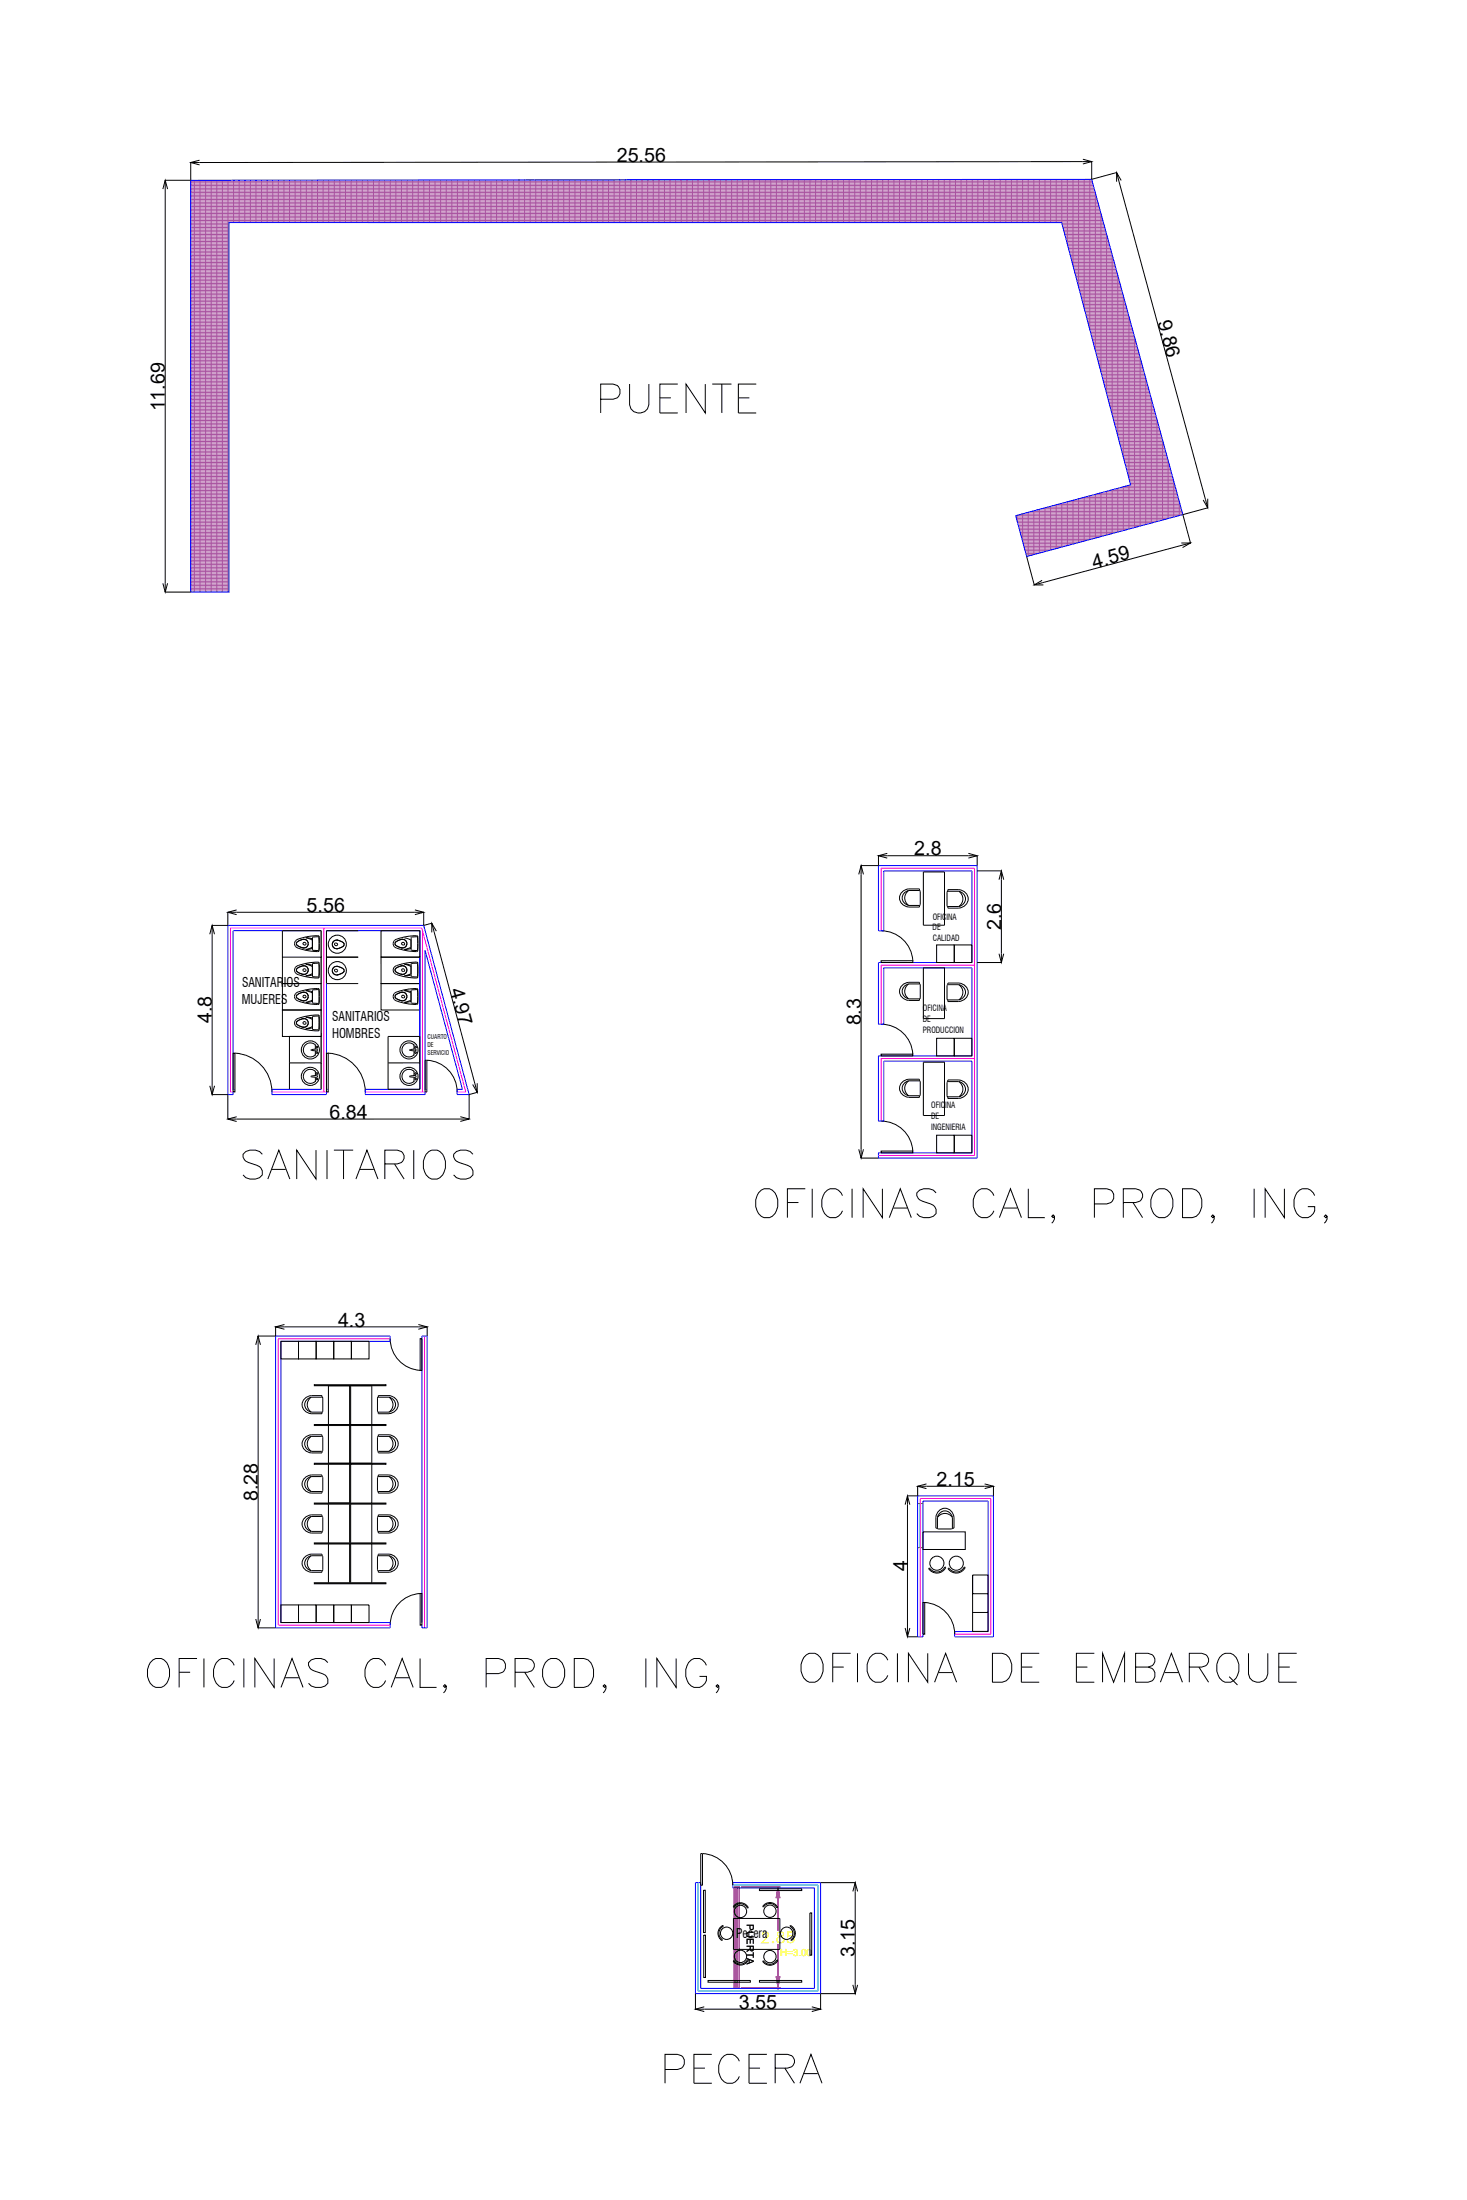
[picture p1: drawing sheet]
<svg xmlns="http://www.w3.org/2000/svg" width="610mm" height="914mm" viewBox="0 0 610 914" stroke-linecap="round" stroke-linejoin="round" font-family="sans-serif">
<!-- layer: PUENTE -->
<g fill="none" stroke="#a953a0" stroke-width=".42">
<path d="M79.3 75.4h374.6M79.3 76h374.7M79.3 76.5h374.9M79.3 77.1h375M79.3 77.7h375.2M79.3 78.3h375.4M79.3 78.9h375.5M79.3 79.4h375.7M80.8 74.9v171.2M83.1 74.9v171.2M85.4 74.9v171.2M87.8 74.9v171.2"/>
<path d="M90.1 74.9v171.2M92.4 74.9v171.2M94.7 74.9v171.2M97.1 74.9v17.6M99.4 74.9v17.6M101.7 74.9v17.6M104 74.9v17.6M106.4 74.9v17.6M108.7 74.9v17.6M111 74.9v17.6M113.3 74.9v17.6M115.7 74.9v17.6"/>
<path d="M118 74.9v17.6M120.3 74.9v17.6M122.6 74.9v17.6M125 74.9v17.6M127.3 74.9v17.6M129.6 74.9v17.6M131.9 74.9v17.6M134.3 74.9v17.6M136.6 74.9v17.6M138.9 74.9v17.6M141.2 74.9v17.6M143.6 74.9v17.6"/>
<path d="M145.9 74.9v17.6M148.2 74.9v17.6M150.5 74.9v17.6M152.9 74.8v17.7M155.2 74.8v17.7M157.5 74.8v17.7M159.8 74.8v17.7M162.2 74.8v17.7M164.5 74.8v17.7M166.8 74.8v17.7M169.1 74.8v17.7M171.5 74.8v17.7"/>
<path d="M173.8 74.8v17.7M176.1 74.8v17.7M178.5 74.8v17.7M180.8 74.8v17.7M183.1 74.8v17.7M185.4 74.8v17.7M187.8 74.8v17.7M190.1 74.8v17.7M192.4 74.8v17.7M194.7 74.8v17.7M197.1 74.8v17.7M199.4 74.8v17.7"/>
<path d="M201.7 74.8v17.7M204 74.8v17.7M206.4 74.8v17.7M206.5 74.8h247.2M208.7 74.8v17.7M211 74.8v17.7M213.3 74.8v17.7M215.7 74.8v17.7M218 74.8v17.7M220.3 74.8v17.7M222.6 74.8v17.7M225 74.8v17.7"/>
<path d="M227.3 74.8v17.7M229.6 74.8v17.7M231.9 74.8v17.7M234.3 74.8v17.7M236.6 74.8v17.7M238.9 74.8v17.7M241.2 74.8v17.7M243.6 74.8v17.7M245.9 74.8v17.7M248.2 74.8v17.7M250.5 74.8v17.7M252.9 74.8v17.7"/>
<path d="M255.2 74.7v17.8M257.5 74.7v17.8M259.8 74.7v17.8M262.2 74.7v17.8M264.5 74.7v17.8M266.8 74.7v17.8M269.1 74.7v17.8M271.5 74.7v17.8M273.8 74.7v17.8M276.1 74.7v17.8M278.4 74.7v17.8M280.8 74.7v17.8"/>
<path d="M283.1 74.7v17.8M285.4 74.7v17.8M287.7 74.7v17.8M290.1 74.7v17.8M292.4 74.7v17.8M294.7 74.7v17.8M297 74.7v17.8M299.4 74.7v17.8M301.7 74.7v17.8M304 74.7v17.8M306.3 74.7v17.8M308.7 74.7v17.8"/>
<path d="M311 74.7v17.8M313.3 74.7v17.8M315.6 74.7v17.8M318 74.7v17.8M320.3 74.7v17.8M322.6 74.7v17.8M324.9 74.7v17.8M327.3 74.7v17.8M329.6 74.7v17.8M331.9 74.7v17.8M334.2 74.7v17.8M336.6 74.7v17.8"/>
<path d="M338.9 74.7v17.8M341.2 74.7v17.8M343.6 74.7v17.8M345.9 74.7v17.8M348.2 74.6v17.9M350.5 74.6v17.9M352.9 74.6v17.9M355.2 74.6v17.9M357.5 74.6v17.9M359.8 74.6v17.9M362.2 74.6v17.9M364.5 74.6v17.9"/>
<path d="M366.8 74.6v17.9M369.1 74.6v17.9M371.5 74.6v17.9M373.8 74.6v17.9M376.1 74.6v17.9M378.4 74.6v17.9M380.8 74.6v17.9M383.1 74.6v17.9M385.4 74.6v17.9M387.7 74.6v17.9M390.1 74.6v17.9M392.4 74.6v17.9"/>
<path d="M394.7 74.6v17.9M397 74.6v17.9M399.4 74.6v17.9M401.7 74.6v17.9M404 74.6v17.9M406.3 74.6v17.9M408.7 74.6v17.9M411 74.6v17.9M413.3 74.6v17.9M415.6 74.6v17.9M418 74.6v17.9M420.3 74.6v17.9"/>
<path d="M422.6 74.6v17.9M424.9 74.6v17.9M427.3 74.6v17.9M429.6 74.6v17.9M431.9 74.6v17.9M434.2 74.6v17.9M436.6 74.6v17.9M438.9 74.6v17.9M441.2 74.5v18.3h17.4M443.5 74.5v27.1M445.9 74.5v35.9M448.2 74.5v44.8"/>
<path d="M450.5 74.5v53.6M452.8 74.5v62.5M79.3 80h375.8M79.3 80.6h376M79.3 81.2h376.2M79.3 81.8h376.3M79.3 82.3h376.5M79.3 82.9h376.6M79.3 83.5h376.8M79.3 84.1h376.9M79.3 84.7h377.1M79.3 85.3h377.3"/>
<path d="M79.3 85.8h377.4M79.3 86.4h377.6M79.3 87h377.7M79.3 87.6h377.9M79.3 88.2h378M79.3 88.8h378.2v65.8M79.3 89.3h378.4M79.3 89.9h378.5M79.3 90.5h378.7M79.3 91.1h378.8M79.3 91.7h379M79.3 92.2h379.2"/>
<path d="M79.3 92.8h15.8M79.3 93.4h15.8M79.3 94h15.8M79.3 94.6h15.8M79.3 95.1h15.8M79.3 95.7h15.8M79.3 96.3h15.8M79.3 96.9h15.8M79.3 97.5h15.8M79.3 98h15.8M79.3 98.6h15.8M79.3 99.2h15.8"/>
<path d="M79.3 99.8h15.8M441.4 93.4h17.4M441.5 94h17.4M441.7 94.6h17.4M441.9 95.1h17.3M442 95.7h17.4M442.2 96.3h17.4M442.3 96.9h17.4M442.5 97.5h17.4M442.6 98h17.4M442.8 98.6h17.4M442.9 99.2h17.5"/>
<path d="M443.1 99.8h17.4M455.2 80.2v65.6M459.8 97.3v66.2M79.3 100.4h15.8M79.3 101h15.8M79.3 101.5h15.8M79.3 102.1h15.8M79.3 102.7h15.8M79.3 103.3h15.8M79.3 103.9h15.8M79.3 104.4h15.8M79.3 105h15.8"/>
<path d="M79.3 105.6h15.8M79.3 106.2h15.8M79.3 106.8h15.8M79.3 107.3h15.8M79.3 107.9h15.8M79.3 108.5h15.8M79.3 109.1h15.8M79.3 109.7h15.8M79.3 110.3h15.8M79.3 110.8h15.8M79.3 111.4h15.8M79.3 112h15.8"/>
<path d="M79.3 112.6h15.8M79.3 113.2h15.8M79.3 113.7h15.8M79.3 114.3h15.8M79.3 114.9h15.8M79.3 115.5h15.8M79.3 116.1h15.8M79.3 116.6h15.8M79.3 117.2h15.8M79.3 117.8h15.8M79.3 118.4h15.8M79.3 119h15.8"/>
<path d="M79.3 119.6h15.8M443.2 100.4h17.5M443.4 101h17.4M443.5 101.5h17.5M443.7 102.1h17.4M443.8 102.7h17.5M444 103.3h17.5M444.1 103.9h17.5M444.3 104.4h17.5M444.5 105h17.4M444.6 105.6h17.5M444.8 106.2h17.4"/>
<path d="M444.9 106.8h17.5M445.1 107.3h17.5M445.2 107.9h17.5M445.4 108.5h17.5M445.5 109.1h17.5M445.7 109.7h17.5M445.8 110.3h17.6M446 110.8h17.5M446.1 111.4h17.6M446.3 112h17.5M446.4 112.6h17.6M446.6 113.2h17.5"/>
<path d="M446.7 113.7h17.6M446.9 114.3h17.6v66.9h18.1M447 114.9h17.6M447.2 115.5h17.6M447.4 116.1h17.5M447.5 116.6h17.6M447.7 117.2h17.6M447.8 117.8h17.6M448 118.4h17.6M448.1 119h17.6M448.3 119.6h17.6M462.1 105.8v66.5"/>
<path d="M79.3 120.1h15.8M79.3 120.7h15.8M79.3 121.3h15.8M79.3 121.9h15.8M79.3 122.5h15.8M79.3 123h15.8M79.3 123.6h15.8M79.3 124.2h15.8M79.3 124.8h15.8M79.3 125.4h15.8M79.3 126h15.8M79.3 126.5h15.8"/>
<path d="M79.3 127.1h15.8M79.3 127.7h15.8M79.3 128.3h15.8M79.3 128.9h15.8M79.3 129.4h15.8M79.3 130h15.8M79.3 130.6h15.8M79.3 131.2h15.8M79.3 131.8h15.8M79.3 132.3h15.8M79.3 132.9h15.8M79.3 133.5h15.8"/>
<path d="M79.3 134.1h15.8M79.3 134.7h15.8M79.3 135.3h15.8M79.3 135.8h15.8M79.3 136.4h15.8M79.3 137h15.8M79.3 137.6h15.8M79.3 138.2h15.8M79.3 138.7h15.8M79.3 139.3h15.8M79.3 139.9h15.8M448.4 120.1h17.6"/>
<path d="M448.6 120.7h17.6M448.7 121.3h17.7M448.9 121.9h17.6M449 122.5h17.7M449.2 123h17.6M449.3 123.6h17.7M449.5 124.2h17.6M449.7 124.8h17.6M449.8 125.4h17.7M450 126h17.6M450.1 126.5h17.7M450.3 127.1h17.6"/>
<path d="M450.4 127.7h17.7M450.6 128.3h17.7M450.7 128.9h17.7M450.9 129.4h17.7M451 130h17.7M451.2 130.6h17.7M451.3 131.2h17.7M451.5 131.8h17.7M451.6 132.3h17.8M451.8 132.9h17.7M451.9 133.5h17.8M452.1 134.1h17.7"/>
<path d="M452.2 134.7h17.8M452.4 135.3h17.8M452.6 135.8h17.7M452.7 136.4h17.8M452.9 137h17.7M453 137.6h17.8M453.2 138.2h17.7M453.3 138.7h17.8M453.5 139.3h17.8M453.6 139.9h17.8M466.8 122.9v67.1M469.1 131.5v67.4"/>
<path d="M79.3 140.5h15.8M79.3 141.1h15.8M79.3 141.6h15.8M79.3 142.2h15.8M79.3 142.8h15.8M79.3 143.4h15.8M79.3 144h15.8M79.3 144.6h15.8M79.3 145.1h15.8M79.3 145.7h15.8M79.3 146.3h15.8M79.3 146.9h15.8"/>
<path d="M79.3 147.5h15.8M79.3 148.1h15.8M79.3 148.6h15.8M79.3 149.2h15.8M79.3 149.8h15.8M79.3 150.4h15.8M79.3 151h15.8M79.3 151.5h15.8M79.3 152.1h15.8M79.3 152.7h15.8M79.3 153.3h15.8M79.3 153.9h15.8"/>
<path d="M79.3 154.4h15.8M79.3 155h15.8M79.3 155.6h15.8M79.3 156.2h15.8M79.3 156.8h15.8M79.3 157.3h15.8M79.3 157.9h15.8M79.3 158.5h15.8M79.3 159.1h15.8M79.3 159.7h15.8M453.8 140.5h17.8M453.9 141.1h17.8"/>
<path d="M454.1 141.6h17.8M454.2 142.2h17.8M454.4 142.8h17.8M454.5 143.4h17.9M454.7 144h17.8M454.8 144.6h17.9M455 145.1h17.8M455.2 145.7h17.8M455.3 146.3h17.9M455.5 146.9h17.8M455.6 147.5h17.9M455.8 148.1h17.8"/>
<path d="M455.9 148.6h17.9M456.1 149.2h17.8M456.2 149.8h17.9M456.4 150.4h17.9M456.5 151h17.9M456.7 151.5h17.9M456.8 152.1h17.9M457 152.7h17.9M457.1 153.3h18M457.3 153.9h17.9M457.4 154.4h18M457.6 155h17.9"/>
<path d="M457.7 155.6h18M457.9 156.2h17.9M458.1 156.8h17.9M458.2 157.3h18M458.4 157.9h17.9M458.5 158.5h18M458.7 159.1h17.9M458.8 159.7h18M471.5 140v79.3M473.8 148.6v70.1M476.1 157.1v60.9M79.3 160.3h15.8"/>
<path d="M79.3 160.8h15.8M79.3 161.4h15.8M79.3 162h15.8M79.3 162.6h15.8M79.3 163.2h15.8M79.3 163.7h15.8M79.3 164.3h15.8M79.3 164.9h15.8M79.3 165.5h15.8M79.3 166.1h15.8M79.3 166.6h15.8M79.3 167.2h15.8"/>
<path d="M79.3 167.8h15.8M79.3 168.4h15.8M79.3 169h15.8M79.3 169.6h15.8M79.3 170.1h15.8M79.3 170.7h15.8M79.3 171.3h15.8M79.3 171.9h15.8M79.3 172.5h15.8M79.3 173h15.8M79.3 173.6h15.8M79.3 174.2h15.8"/>
<path d="M79.3 174.8h15.8M79.3 175.4h15.8M79.3 175.9h15.8M79.3 176.5h15.8M79.3 177.1h15.8M79.3 177.7h15.8M79.3 178.3h15.8M79.3 178.9h15.8M79.3 179.4h15.8M459 160.3h17.9M459.1 160.8h18M459.3 161.4h18"/>
<path d="M459.4 162h18M459.6 162.6h18M459.7 163.2h18M459.9 163.7h18M460 164.3h18.1M460.2 164.9h18M460.4 165.5h18M460.5 166.1h18M460.7 166.6h18M460.8 167.2h18M461 167.8h18M461.1 168.4h18.1"/>
<path d="M461.3 169h18M461.4 169.6h18.1M461.6 170.1h18M461.7 170.7h18.1M461.9 171.3h18.1M462 171.9h18.1M462.2 172.5h18.1M462.3 173h18.1M462.5 173.6h18.1M462.6 174.2h18.1l.1 42.6M462.8 174.8h18.1M462.9 175.4h18.2"/>
<path d="M463.1 175.9h18.1M463.3 176.5h18.1M463.4 177.1h18.1M463.6 177.7h18.1M463.7 178.3h18.1M463.9 178.9h18.1M464 179.4h18.2M478.4 165.7v51.7M79.3 180h15.8M79.3 180.6h15.8M79.3 181.2h15.8M79.3 181.8h15.8"/>
<path d="M79.3 182.3h15.8M79.3 182.9h15.8M79.3 183.5h15.8M79.3 184.1h15.8M79.3 184.7h15.8M79.3 185.3h15.8M79.3 185.8h15.8M79.3 186.4h15.8M79.3 187h15.8M79.3 187.6h15.8M79.3 188.2h15.8M79.3 188.7h15.8"/>
<path d="M79.3 189.3h15.8M79.3 189.9h15.8M79.3 190.5h15.8M79.3 191.1h15.8M79.3 191.6h15.8M79.3 192.2h15.8M79.3 192.8h15.8M79.3 193.4h15.8M79.3 194h15.8M79.3 194.6h15.8M79.3 195.1h15.8M79.3 195.7h15.8"/>
<path d="M79.3 196.3h15.8M79.3 196.9h15.8M79.3 197.5h15.8M79.3 198h15.8M79.3 198.6h15.8M79.3 199.2h15.8M79.3 199.8h15.8M464.2 180h18.1M464.3 180.6h18.2M464.6 181.8h18.2M464.8 182.3h18.2M464.9 182.9h18.2"/>
<path d="M465.1 183.5h18.2M465.2 184.1h18.2M465.4 184.7h18.2M465.5 185.3h18.2M465.7 185.8h18.2M465.9 186.4h18.2M466 187h18.2M466.1 187.6h18.3M466.3 188.2h18.2M466.5 188.7h18.2M466.6 189.3h18.3M466.8 189.9h18.2"/>
<path d="M466.9 190.5h18.3M467.1 191.1h18.2M467.2 191.6h18.3M467.4 192.2h18.2M467.5 192.8h18.3M467.7 193.4h18.3M467.8 194h18.3M468 194.6h18.3M468.1 195.1h18.3M468.3 195.7h18.3M468.4 196.3h18.3M468.6 196.9h18.3"/>
<path d="M468.8 197.5h18.3M468.9 198h18.3M469.1 198.6h18.3M469.2 199.2h18.3M469.4 199.8h18.3M483.1 182.8v33.4M485.4 191.3v24.2M487.7 199.9l.1 15h-65.6M79.3 200.4h15.8M79.3 200.9h15.8M79.3 201.5h15.8M79.3 202.1h15.8"/>
<path d="M79.3 202.7h15.8M79.3 203.3h15.8M79.3 203.9h15.8M79.3 204.4h15.8M79.3 205h15.8M79.3 205.6h15.8M79.3 206.2h15.8M79.3 206.8h15.8M79.3 207.3h15.8M79.3 207.9h15.8M79.3 208.5h15.8M79.3 209.1h15.8"/>
<path d="M79.3 209.7h15.8M79.3 210.2h15.8M79.3 210.8h15.8M79.3 211.4h15.8M79.3 212h15.8M79.3 212.6h15.8M79.3 213.2h15.8M79.3 213.7h15.8M79.3 214.3h15.8M79.3 214.9h15.8M79.3 215.5h15.8M79.3 216.1h15.8"/>
<path d="M79.3 216.6h15.8M79.3 217.2h15.8M79.3 217.8h15.8M79.3 218.4h15.8M79.3 219h15.8M79.3 219.6h15.8M422.1 214.3h67.8M422.4 215.5h63.2M422.5 216.1h60.9M422.6 214.2v2.2M422.7 216.6h58.6M422.8 217.2h56.3"/>
<path d="M423 217.8h53.9M423.1 218.4h51.7M423.3 219h49.3M423.5 219.6h46.9M424.3 213.7h67.2M424.9 213.6v11.5M426.4 213.2h64.9M427.3 212.9v18.2M428.6 212.6h62.6M429.6 212.3v18.2M430.8 212h60.2M431.9 211.7v18.2"/>
<path d="M432.9 211.4h58M434.2 211.1v18.2M435.1 210.8h55.6M436.6 210.4v18.2M437.3 210.2h53.2M438.9 209.8v18.2M439.4 209.7h51M441.2 209.2v18.2M441.6 209.1h48.6M443.5 208.6v18.2M443.8 208.5h46.3l-.1 5.8M445.9 207.9v18.2"/>
<path d="M445.9 207.9h44M448.1 207.3h41.7M448.2 207.3v18.2M450.3 206.8h39.3M450.5 206.7v18.2M452.4 206.2h37M452.8 206.1v18.2M454.6 205.6h34.7M455.2 205.4l.1 18.2h-30.8M456.8 205h32.3M457.5 204.8v18.2M458.9 204.4h30.1"/>
<path d="M459.8 204.2v18.2M461.1 203.9h27.7M462.1 203.6v18.2M463.3 203.3h25.3M464.5 202.9v18.2M465.4 202.7h23.1M466.8 202.3v18.2M467.6 202.1h20.7M469.1 201.7v18.2M469.5 200.4h18.4M469.7 200.9h18.3M469.8 201.5h18.4"/>
<path d="M79.3 220.1h15.8M79.3 220.7h15.8M79.3 221.3h15.8M79.3 221.9h15.8M79.3 222.5h15.8M79.3 223h15.8M79.3 223.6h15.8M79.3 224.2h15.8M79.3 224.8h15.8M79.3 225.4h15.8M79.3 225.9h15.8M79.3 226.5h15.8"/>
<path d="M79.3 227.1h15.8M79.3 227.7h15.8M79.3 228.3h15.8M79.3 228.9h15.8M79.3 229.4h15.8M79.3 230h15.8M79.3 230.6h15.8M79.3 231.2h15.8M79.3 231.8h15.8M79.3 232.3h15.8M79.3 232.9h15.8M79.3 233.5h15.8"/>
<path d="M79.3 234.1h15.8M79.3 234.7h15.8M79.3 235.2h15.8M79.3 235.8h15.8M79.3 236.4h15.8M79.3 237h15.8M79.3 237.6h15.8M79.3 238.2h15.8M79.3 238.7h15.8M79.3 239.3h15.8M79.3 239.9h15.8M423.6 220.1h44.7"/>
<path d="M423.8 220.7h42.3M423.9 221.3h40M424.1 221.9h37.7M424.2 222.5h35.4M424.4 223h33M424.7 224.2h28.4M424.9 224.8h26M425 225.4h23.8M425.2 225.9h21.4M425.3 226.5h19.1M425.5 227.1h16.8M425.6 227.7h14.5"/>
<path d="M425.8 228.3h12.1M426 228.9h9.8M426.1 229.4h7.5M426.3 230h5.1M426.4 230.6h2.9M426.6 231.2h.5M79.3 240.5h15.8M79.3 241.1h15.8M79.3 241.6h15.8M79.3 242.2h15.8M79.3 242.8h15.8M79.3 243.4h15.8"/>
<path d="M79.3 244h15.8M79.3 244.5h15.8M79.3 245.1h15.8M79.3 245.7h15.8"/>
</g>
<path d="M79.3 74.9l374.3-.4 37.9 139.4-64.9 17.4-4.5-17 47.7-12.8-28.6-109h-346.1v153.6h-15.8z" fill="none" stroke="#00f" stroke-width=".42"/>
<!-- layer: 0 -->
<g fill="none" stroke="#00f" stroke-width=".42">
<path d="M133.5 386.8h-36.6v66M96.9 452.8h.1M133.5 452.8h-20.5v2.2l22.7-.1v-1M135.7 452.8h.1M135.7 452.8v-66h38.8v66h-22.7v2.1h24.8v-1.1M176.6 452.8v-57.8l15.6 57.8h-2.2v2.1h4.9l-18.8-70.3h-81.4v70.4h2.2v-1.1M176.6 452.8h.1M367.2 466h-2.2v-27.1h38.9v-36.6h-36.7v23.4h-2.2v-25.6h38.9v-38.1h-36.7v24.9h-2.2v-27.1h41.1v121.6h-41.1v-2.2h38.9v-38.1h-36.7v24.9M114.5 555.3h47.6v2.2h-45.4v116.9h45.4v2.2h-47.6zM175.3 674.4v-119.1h2.2v121.3h-2.2v-1.1M381.3 680.3v-58.6h31.5v58.6M383.5 680.3v-56.4h27.1v54.2h-13.9v2.2"/>
<path d="M304.5 782.5h36.5v46.1h-52v-46.1h2.2v43.9h47.2v-41.7h-33.9"/>
</g>
<path d="M134.6 385.7v68.2M175.6 386.8v67.1M366.1 386.9v-26h38.9v119.4h-40M405 401.2h-38.9v24.5M405 440h-38.9v26M96.9 453.9h-1.1v-68.2h79.5l18.2 68.2h-3.5M113 453.9h23.4M151.8 453.9h25.6M162.1 556.4h-46.5v119.1h46.5M176.4 555.3v121.3M396.7 679.2h15v-56.4h-29.3v57.5M290.1 782.5v45h49.8v-43.9h-35.4" fill="none" stroke="#f0f" stroke-width=".42"/>
<g fill="none" stroke="#000" stroke-width=".42">
<path d="M67.7 78.6l1-3.7 .9 3.7M82.9 66.6l-3.6 1 3.6 .9M450 66.2l3.6 1-3.6 .9M453.6 74.5v-7.3l-374.3 .3v7.4h-10.7l.1 171.2h10.6M453.7 74.5l10.3-2.8 37.9 139.4-10.4 2.8M465.9 75l-1.9-3.3v3.8M491.5 213.9l3.2 11.8M501.9 207.3v3.8l-1.9-3.3M490.9 225.7h3.8l-3.3 1.9M494.7 225.7l-64.9 17.4-3.2-11.8M67.7 242.4l1 3.7 .9-3.7M433.1 241.2l-3.3 1.9h3.8"/>
<path d="M368.7 354.7l-3.7 1 3.7 1M402.4 354.7l3.7 1-3.7 1M406.1 359.8v-4.1h-41.1v4.1h-7.2v121.6h7.2M98.3 378.2l-3.6 1 3.6 1M172.4 378.2l3.7 1-3.7 1M356.8 363.4l1-3.6 1 3.6M377.6 370.1h4.4l.4 .4M377.6 370.1a3.7 3.7 0 0 0 0 6.2M377.6 370.1a3.1 3.1 0 0 0-2.7 3.1 3.1 3.1 0 0 0 2.7 3.1M382.1 370.1v-.6h-4.5a3.8 3.8 0 0 0-3.8 3.7 3.8 3.8 0 0 0 3.8 3.8h4.5v-.7M382.4 370.5l-.1 5.6-4.7 .2M383.7 362.4h8.8v22.1h-8.8z"/>
<path d="M393.9 370.4v-.6h4.5a3.8 3.8 0 0 1 3.9 3.8 3.8 3.8 0 0 1-3.9 3.9h-4.5v-.7M398.4 370.4a3.8 3.8 0 0 1 0 6.4M398.4 370.4h-4.4l-.5 .4 .1 5.8 4.8 .2M398.4 370.4a3.2 3.2 0 0 1 2.8 3.2 3.2 3.2 0 0 1-2.8 3.2M406.1 362h10M415.1 365.6l1-3.6 1 3.6M416.1 362v38.1M87.2 388.3l1-3.7 .9 3.7M88.1 384.6h6.6v-5.4h81.4v5.4l3.3-.9 18.9 70.3M88.2 384.6v70.4M117.4 397.8h16.1v11h-16.1zM117.4 397.8l-.1-11h16.2v11"/>
<path d="M125.8 390.4a1.83 1.83 0 0 1 2.3 1.8M125.9 390.5a1.78 1.78 0 0 1 2.2 1.7M126.1 390.4a2.55 2.55 0 0 0-2.9 2.1 4.2 4.2 0 0 0 2.9 1.5M126.2 390.4a3.4 3.4 0 0 0-3.1 1.8 2.86 2.86 0 0 0 3.1 1.8M127 389.8l2.8 .9v2.9l-2.7 1.1 2.8-.5M127.1 389.7l2.8 .5M128.1 392.2a1.78 1.78 0 0 1-2.2 1.8M128.1 392.2a1.83 1.83 0 0 1-2.3 1.8M132.5 389.5l.1 3.3-.3 2.3-2.4-.2v-5.3M132.6 389.4l-.1 6a18.2 18.2 0 0 1-9.6-2 1.91 1.91 0 0 1 1-3.1M132.6 389.4l-.4-.5-2.9 .2-5.4 1.2M132.6 389.4l-2.7 .2"/>
<path d="M135.7 397.8h13.1M138.1 392.5a1.83 1.83 0 0 0 2.3 1.8M138.1 392.5a1.78 1.78 0 0 0 2.2 1.8M139.4 392a.55 .55 0 0 0-.3 .8 .55 .55 0 0 0 .8 .1 .55 .55 0 0 0 0-.9h-.5M140.1 394.3a3.5 3.5 0 0 0 2.9-1.8 2.77 2.77 0 0 1-2.9 1.8zM140.3 390.8a1.78 1.78 0 0 0-2.2 1.7M140.4 390.8a1.83 1.83 0 0 0-2.3 1.7M142.5 391.7l.5 .8M142.5 391.7l-2.4-.9a3.5 3.5 0 0 1 2.9 1.7M148.8 386.8h-13.1v22h13.2M158.3 397.8h16.2v11h-16.2zM158.3 386.8h16.2v11h-16.2z"/>
<path d="M163.8 391a16.9 16.9 0 0 1 9.7-1.9v6.3a18.2 18.2 0 0 1-9.6-2 1.83 1.83 0 0 1-.1-2.4zM164.1 392.2a2.87 2.87 0 0 0 3.1 1.8M164.1 392.2l.6 .9M164.6 391.4l-.5 .8M164.7 391.4l-.6 .8M164.7 393.1l2.4 .9M166.8 390.4a1.83 1.83 0 0 1 2.3 1.8 1.83 1.83 0 0 1-2.3 1.8 1.8 1.8 0 0 0 2.3-1.7 1.8 1.8 0 0 0-2.2-1.8M167.1 390.4l-2.4 1M167.2 390.4l-2.6 1M168 389.8l2.8 1v2.9l-2.8 .9M170.8 394.2l-2.8 .5M173.5 389.5l.1 3.3-.3 2.3-2.4-.2-.1-5.3"/>
<path d="M173.6 389.4l-2.7 .2M181.3 387l-1.9-3.3v3.8M366.1 399.3h13.2v.8h-13.2zM366.1 386.9a13.2 13.2 0 0 1 13.2 12.4M389.2 392.7h7.3v7.4h-7.3zM396.5 392.7h7.4v7.4h-7.4zM415.1 396.4l1 3.7 1-3.7M117.4 408.8h16.1v11h-16.1zM117.4 419.8h16.1v11h-16.1zM122.9 412.9a16.9 16.9 0 0 1 9.7-1.8v6.1a16.5 16.5 0 0 1-9.7-1.8 1.84 1.84 0 0 1 0-2.5zM122.9 402a16.9 16.9 0 0 1 9.7-1.9l-.1 6.3a18.2 18.2 0 0 1-9.6-2 1.84 1.84 0 0 1 0-2.4zM125.8 412.4a1.83 1.83 0 0 1 2.3 1.8"/>
<path d="M125.8 401.4a1.83 1.83 0 0 1 2.3 1.8M125.9 403.3a.65 .65 0 0 0 .9 .6 .65 .65 0 0 0 .1-1.1 .65 .65 0 0 0-1 .3v.2M125.9 412.4a1.78 1.78 0 0 1 2.2 1.8M125.9 401.5a1.78 1.78 0 0 1 2.2 1.7M126.1 412.4a2.55 2.55 0 0 0-2.9 2.1 4.2 4.2 0 0 0 2.9 1.5M126.1 401.4a2.55 2.55 0 0 0-2.9 2.1 4.2 4.2 0 0 0 2.9 1.5M126.2 401.4a3.4 3.4 0 0 0-3.1 1.8 2.86 2.86 0 0 0 3.1 1.8M126.2 412.4a3.5 3.5 0 0 0-3.1 1.8 2.87 2.87 0 0 0 3.1 1.8M127 411.8l2.8 .9v2.9M127 400.8l2.8 1v2.9l-2.7 .9M127.1 411.7l2.8 .5M127.1 400.7l2.8 .5"/>
<path d="M128.1 414.2a1.78 1.78 0 0 1-2.2 1.7M128.1 403.2a1.78 1.78 0 0 1-2.2 1.7M128.1 414.2a1.83 1.83 0 0 1-2.3 1.7M128.1 403.2a1.83 1.83 0 0 1-2.3 1.8M129.7 415.7l-2.6 .9M129.8 415.6l-.1 .1M129.9 416.2l-2.8 .5M129.9 405.2l-2.8 .5M132.5 400.5v5.4M132.5 411.4v5.5l-2.5 .1M132.6 411.4l-2.7 .1 .1 5.4M132.6 400.4l-2.7 .2v5.3h2.6"/>
<path d="M138.1 403.4a1.83 1.83 0 0 0 2.3 1.8M138.1 403.4a1.78 1.78 0 0 0 2.2 1.8M139.4 402.9a.55 .55 0 0 0-.3 .8 .55 .55 0 0 0 .8 .1 .55 .55 0 0 0 0-.9h-.5M140.1 401.7a3.3 3.3 0 0 1 2.9 1.7 2.94 2.94 0 0 0-2.9-1.7zM140.3 401.7a1.78 1.78 0 0 0-2.2 1.7M140.4 401.7a1.83 1.83 0 0 0-2.3 1.7M143 403.4a3 3 0 0 1-2.9 1.8M143 403.4a2.92 2.92 0 0 1-3 1.8M158.3 408.8h16.2v11h-16.2zM163.9 412.9a16.9 16.9 0 0 1 9.6-1.8v6.1a16.5 16.5 0 0 1-9.6-1.8 1.84 1.84 0 0 1 0-2.5zM163.9 402a16.9 16.9 0 0 1 9.6-1.9v6.3a18.2 18.2 0 0 1-9.6-2 1.84 1.84 0 0 1 0-2.4zM164.1 414.2a2.86 2.86 0 0 0 3.1 1.8"/>
<path d="M164.1 403.2a2.86 2.86 0 0 0 3.1 1.8M164.2 414.2a2.94 2.94 0 0 0 2.9 1.8M164.2 403.2a2.94 2.94 0 0 0 2.9 1.8M164.6 413.4l-.5 .8M164.6 402.4l-.5 .8M164.7 413.3l-.5 .9M164.7 402.3l-.5 .9M166.8 412.4a1.83 1.83 0 0 1 2.3 1.8 1.83 1.83 0 0 1-2.3 1.7 1.82 1.82 0 0 0 2.3-1.7 1.82 1.82 0 0 0-2.3-1.8zM166.8 401.4a1.83 1.83 0 0 1 2.3 1.8 1.83 1.83 0 0 1-2.3 1.8 1.82 1.82 0 0 0 2.3-1.8 1.82 1.82 0 0 0-2.3-1.8zM166.9 403.3a.65 .65 0 0 0 .9 .6 .65 .65 0 0 0 .1-1.1 .65 .65 0 0 0-1 .3v.2M167.1 412.4l-2.4 .9M167.1 401.4l-2.4 .9"/>
<path d="M167.2 412.4l-2.6 1M167.2 401.4l-2.6 1M168 411.8l2.8 .9v2.9M168 400.8l2.8 1v2.9l-2.8 .9M168 411.7l2.8 .5M168 400.7l2.8 .5M170.8 415.6l-2.8 1M170.9 416.2l-2.9 .5M170.9 405.2l-2.9 .5M173.5 400.5v5.4M173.5 411.4v5.5l-2.5 .1M173.6 411.4l-2.7 .1 .1 5.4"/>
<path d="M173.6 400.4l-2.8 .2 .1 5.3h2.6M375.9 409.9l1.7-1 4.7 .2v5.9l-4.7 .2a3.1 3.1 0 0 1-2.5-2.1 3.1 3.1 0 0 1 .8-3.2zM377.6 408.9a3.7 3.7 0 0 0 0 6.3M382.1 409v-.7h-4.5a3.8 3.8 0 0 0-3.8 3.7 3.8 3.8 0 0 0 3.8 3.8h4.5v-.6M383.7 402.3h8.8v21.1h-8.8zM393.9 409.3v-.7h4.5a3.8 3.8 0 0 1 3.9 3.9 3.8 3.8 0 0 1-3.9 3.8h-4.5v-.7M398.4 409.3a3.2 3.2 0 0 1 2.8 3.1 3.2 3.2 0 0 1-2.8 3.2l-4.8-.2-.1-5.8 .5-.3h4.4a3.8 3.8 0 0 1 0 6.3M406.1 400.1h10M96.9 437.7h.7v16.2h-.7zM97.6 437.7a16.1 16.1 0 0 1 15.4 16.2M125.8 423.4a1.83 1.83 0 0 1 2.3 1.8M125.9 423.4a1.78 1.78 0 0 1 2.2 1.8"/>
<path d="M126.1 423.4a2.55 2.55 0 0 0-2.9 2 4.2 4.2 0 0 0 2.9 1.5M126.2 423.4a3.5 3.5 0 0 0-3.1 1.8 2.87 2.87 0 0 0 3.1 1.8M127.1 422.7l2.8 .5M127.1 422.8l2.7 1v2.8l-2.7 1M128.1 425.2a1.78 1.78 0 0 1-2.2 1.7M128.1 425.2a1.83 1.83 0 0 1-2.3 1.7M129.3 436.3l2.2-.3 .4 .4-.4 .4-2-.2zM129.9 427.2l-2.8 .5M130.9 434.2l.2 .3M131 434.3v1.7M131 436.8v1.6M131.1 434.3a2.93 2.93 0 0 0-4.2 0 2.93 2.93 0 0 0 0 4.2 2.93 2.93 0 0 0 4.2-.1"/>
<path d="M131.1 438.3l-.2 .3M132.6 422.4v5.5l-.6 .6M132.6 422.4l-.1-.4a18.2 18.2 0 0 0-9.6 1.9 1.91 1.91 0 0 0 1 3.2l3.6 .9 4.6 .5M132.7 422.4l-2.8 .1 .1 5.4h2.5v-5.5M133.5 430.8v22M133.5 430.8h-13.2v22M135.7 437.7h.7v16.2h-.7zM136.4 437.7a16.1 16.1 0 0 1 15.4 16.2M161.3 430.8h13.1l.1 22h-13.2zM170.3 436.3l2.2-.3 .4 .4-.4 .4-2-.2zM171.9 434.2l.1 .3M172 436v-1.7a2.93 2.93 0 0 0-4.1 0 2.93 2.93 0 0 0 0 4.2 2.93 2.93 0 0 0 4.2-.1l-.1-1.6"/>
<path d="M172 438.3l-.1 .3M366.1 438.2h13.2v.7h-13.2zM366.1 425.7a13.2 13.2 0 0 1 13.2 12.4M389.2 431.6h7.3v7.3h-7.3zM396.5 431.6h7.4v7.3h-7.4zM87.2 451.3l1 3.7 .9-3.7M88.1 455h6.6M94.7 455v10.2M130.9 445.2l.2 .3M131.1 449.2l-.2 .4M131.1 447v-1.7a2.93 2.93 0 0 0-4.2 0 2.93 2.93 0 0 0 0 4.1 2.93 2.93 0 0 0 4.2 0v-1.6M131.5 447.8l.4-.4-.4-.4-2.2 .4 2.2 .4"/>
<path d="M133.5 441.8h-13.2M171.9 445.2l.1 .3M172 447v-1.7a2.93 2.93 0 0 0-4.1 0 2.93 2.93 0 0 0 0 4.1 2.93 2.93 0 0 0 4.2 0l-.1-1.6M172 449.2l-.1 .4M172.5 447.8l.4-.4-.4-.4-2.2 .4 2.2 .4M174.5 441.8h-13.2M176.7 440.7h.7v13.2h-.8zM177.4 440.7a13.2 13.2 0 0 1 12.6 13.2M198.3 450.2v3.8l-1.9-3.3M198.3 454l-3.4 .9v10.2h-100.2M377.6 449.2h4.4l.4 .4-.1 5.6-4.7 .2M377.6 449.2a3.7 3.7 0 0 0 0 6.2"/>
<path d="M377.6 449.2a3.1 3.1 0 0 0-2.7 3.1 3.1 3.1 0 0 0 2.7 3.1M382.1 449.2v-.6h-4.5a3.8 3.8 0 0 0-3.8 3.7 3.8 3.8 0 0 0 3.8 3.8h4.5v-.7M383.7 441.5h8.8v22.1h-8.8zM393.9 449.5v-.6h4.5a3.8 3.8 0 0 1 3.9 3.8 3.8 3.8 0 0 1-3.9 3.9h-4.5v-.7M398.4 449.5a3.8 3.8 0 0 1 0 6.4M398.4 449.5h-4.4l-.5 .4 .1 5.8 4.8 .2M398.4 449.5a3.2 3.2 0 0 1 2.8 3.2 3.2 3.2 0 0 1-2.8 3.2M98.3 464.2l-3.6 .9 3.6 1M191.3 464.1l3.6 1-3.6 1M356.8 477.7l1 3.7 1-3.7M366.1 478.4h13.2v.8h-13.2zM366.1 466a13.2 13.2 0 0 1 13.2 12.4"/>
<path d="M389.2 471.8h7.3v7.4h-7.3zM396.5 471.8h7.4v7.4h-7.4zM106.3 559l1-3.7 .9 3.7M116.7 557.5h7.3v7.3h-7.3zM118.2 550.5l-3.7 1 3.7 1M124 557.5h7.4v7.3h-7.4zM131.4 557.5h7.3v7.3h-7.3zM138.7 557.5h7.3v7.3h-7.3zM146 557.5h7.3v7.3h-7.3zM162.1 556.4a13.2 13.2 0 0 0 12.5 13.2M173.8 550.5l3.7 1-3.7 1M174.6 556.4h.7v13.2h-.7z"/>
<path d="M177.5 555.3v-3.8h-63v3.8h-7.3l.1 121.3h7.2M130.6 575.5h29.8v.5h-29.8zM145.3 576v16.1M145.7 576v16.1M129.3 580.7h4.4l.4 .4v5.6l-4.8 .2M129.3 597h4.4l.4 .4M129.3 580.7a3.7 3.7 0 0 0 0 6.2M129.3 597a3.7 3.7 0 0 0 0 6.2l4.8-.2v-5.6M129.3 580.7a3.1 3.1 0 0 0-2.7 3.1 3.1 3.1 0 0 0 2.7 3.1M129.3 597a3.1 3.1 0 0 0-2.7 3.1 3.1 3.1 0 0 0 2.7 3.1M130.6 592.1h29.8v.4h-29.8zM133.8 580.7v-.6h-4.4a3.8 3.8 0 0 0-3.9 3.7 3.8 3.8 0 0 0 3.8 3.8h4.5v-.7"/>
<path d="M133.8 597v-.7l-4.4 .1a3.8 3.8 0 0 0-3.9 3.7 3.8 3.8 0 0 0 3.8 3.8h4.5v-.7M136.5 592.1v-16.1h18v16.1M136.5 592.5v15.7h18v-15.7M145.3 592.5v15.7M145.7 592.5v15.7M157.2 580.7v-.6h4.4a3.8 3.8 0 0 1 3.9 3.7 3.8 3.8 0 0 1-3.8 3.8h-4.5v-.7M157.2 597v-.7l4.4 .1a3.8 3.8 0 0 1 3.9 3.7 3.8 3.8 0 0 1-3.8 3.8h-4.5v-.7M161.7 580.7l-4.8 .2v5.6l.4 .4h4.4M161.7 597h-4.4l-.4 .4M161.7 580.7a3.7 3.7 0 0 1 0 6.2M161.7 597a3.7 3.7 0 0 1 0 6.2l-4.8-.2v-5.6M161.7 580.7a3.1 3.1 0 0 1 2.7 3.1 3.1 3.1 0 0 1-2.7 3.1"/>
<path d="M161.7 597a3.1 3.1 0 0 1 2.7 3.1 3.1 3.1 0 0 1-2.7 3.1M129.3 613.7h4.4l.4 .4v5.6l-4.8 .2M129.3 613.7a3.7 3.7 0 0 0 0 6.2M129.3 613.7a3.1 3.1 0 0 0-2.7 3.1 3.1 3.1 0 0 0 2.7 3.1M130.6 608.2h29.8v.4h-29.8zM133.8 613.7v-.6h-4.4a3.8 3.8 0 0 0-3.9 3.7 3.8 3.8 0 0 0 3.8 3.8h4.5v-.7M136.5 608.6v16.1h8.8M145.3 608.6v16.1M145.7 608.6v16.1M154.5 608.6v16.1M157.2 613.7v-.6h4.4a3.8 3.8 0 0 1 3.9 3.7 3.8 3.8 0 0 1-3.8 3.8h-4.5v-.7M161.7 613.7l-4.8 .2v5.6l.4 .4h4.4"/>
<path d="M161.7 613.7a3.7 3.7 0 0 1 0 6.2M161.7 613.7a3.1 3.1 0 0 1 2.7 3.1 3.1 3.1 0 0 1-2.7 3.1M385 616.8l-3.7 .9 3.7 1M409.2 616.8l3.6 .9-3.6 1M129.3 630.3l4.8 .2v5.6M129.3 630.3a3.7 3.7 0 0 0 0 6.2M129.3 630.3a3.1 3.1 0 0 0-2.7 3.1 3.1 3.1 0 0 0 2.7 3.1M130.6 624.7h29.8v.5h-29.8zM133.8 630.3v-.7h-4.4a3.8 3.8 0 0 0-3.9 3.8 3.8 3.8 0 0 0 3.8 3.8h4.5v-.7M134.1 636.1l-.4 .4h-4.4M136.5 625.2v16.1M145.3 625.2v16.1"/>
<path d="M145.7 625.2v16.1M154.5 625.2v16.1M156.9 636.1l.4 .4h4.4M157.2 630.3v-.7h4.4a3.8 3.8 0 0 1 3.9 3.8 3.8 3.8 0 0 1-3.8 3.8h-4.5v-.7M161.7 630.3l-4.8 .2v5.6M161.7 630.3a3.7 3.7 0 0 1 0 6.2M161.7 630.3a3.1 3.1 0 0 1 2.7 3.1 3.1 3.1 0 0 1-2.7 3.1M376.1 625.4l1-3.7 1 3.7M383.5 636.7h17.6v7.3h-17.6zM389.5 635.2h-.6v-4.5a3.8 3.8 0 0 1 3.8-3.8 3.8 3.8 0 0 1 3.7 3.8v4.5h-.7M389.5 630.7l.2 4.7 5.7 .1 .4-.4v-4.4M389.6 630.7a3.7 3.7 0 0 1 6.2 0"/>
<path d="M389.6 630.7a3.1 3.1 0 0 1 3.1-2.7 3.1 3.1 0 0 1 3.1 2.7M412.8 621.7v-4h-31.5v4h-4.2v58.6M129.3 646.6h4.4l.4 .4v5.6l-4.8 .2M129.3 646.6a3.7 3.7 0 0 0 0 6.2M129.3 646.6a3.1 3.1 0 0 0-2.7 3.1 3.1 3.1 0 0 0 2.7 3.1M130.6 641.3h29.8v.4h-29.8zM130.6 657.8h29.8v.5h-29.8zM133.8 646.6v-.6l-4.4-.1a3.8 3.8 0 0 0-3.9 3.8 3.8 3.8 0 0 0 3.8 3.8h4.5v-.7M136.5 641.7v16.1M145.3 641.7v16.1M145.7 641.7v16.1M154.5 641.7v16.1"/>
<path d="M157.2 646.6v-.6l4.4-.1a3.8 3.8 0 0 1 3.9 3.8 3.8 3.8 0 0 1-3.8 3.8h-4.5v-.7M161.7 646.6l-4.8 .2v5.7l.4 .3h4.4M161.7 646.6a3.7 3.7 0 0 1 0 6.2M161.7 646.6a3.1 3.1 0 0 1 2.7 3.1 3.1 3.1 0 0 1-2.7 3.1M385.9 651.9l.3-.2a3.7 3.7 0 0 0 6.4-.4l.4 .2a4.1 4.1 0 0 1-7.1 .4zM394.3 651.7a3.7 3.7 0 0 0 6.4-.4l.4 .2a4.1 4.1 0 0 1-7.2 .4l.4-.2M404.2 654.6h6.3v23.5h-6.3v-23.5v7.8h6.3M106.3 672.9l1 3.7 .9-3.7M116.7 667.1h7.3v7.3h-7.3zM124 667.1h7.4v7.3h-7.4zM131.4 667.1h7.3v7.3h-7.3zM138.7 667.1h7.3v7.3h-7.3z"/>
<path d="M146 667.1h7.3v7.3h-7.3zM174.6 662.3h.7v13.2h-.7zM174.6 662.3a13.2 13.2 0 0 0-12.5 13.2M376.1 676.7l1 3.6 1-3.6M383.5 666h.8v13.2h-.8zM384.3 666.1a13.2 13.2 0 0 1 12.4 13.1M404.2 670.2h6.3M291.2 770.4h.7v13.2h-.7zM291.9 770.4a13.2 13.2 0 0 1 12.6 13.2M292.3 785.7h.8v17.5h-.8zM304.8 797.4h19.3v12.8h-19.3zM315.6 785.1h17.6v.7h-17.6z"/>
<path d="M336.5 795.1h.8v17.6h-.8zM341 782.5h14.4v46.1h-14.4M354.4 786.2l1-3.7 1 3.7M292.4 804.3h.8v17.6h-.8zM289 828.6v6.5h52v-6.5M292.6 834.1l-3.6 1 3.6 1M294.2 823.2h17.6v.7h-17.6zM315.6 823.2h17.6v.7h-17.6zM337.3 834.1l3.7 1-3.7 1M354.4 825l1 3.6 1-3.6"/>
<circle cx="126.5" cy="392.2" r=".62"/>
<circle cx="140.2" cy="392.4" r="3.8"/>
<circle cx="167.5" cy="392.2" r=".62"/>
<circle cx="126.5" cy="414.2" r=".62"/>
<circle cx="140.2" cy="403.4" r="3.8"/>
<circle cx="167.5" cy="414.2" r=".62"/>
<circle cx="126.5" cy="425.2" r=".61"/>
<circle cx="129" cy="436.4" r="3.8"/>
<circle cx="131.7" cy="435.2" r=".37"/>
<circle cx="131.7" cy="437.5" r=".35"/>
<circle cx="170" cy="436.4" r="3.8"/>
<circle cx="172.7" cy="435.2" r=".37"/>
<circle cx="172.7" cy="437.5" r=".35"/>
<circle cx="129" cy="447.4" r="3.8"/>
<circle cx="131.7" cy="446.2" r=".37"/>
<circle cx="131.7" cy="448.5" r=".35"/>
<circle cx="170" cy="447.4" r="3.8"/>
<circle cx="172.7" cy="446.2" r=".37"/>
<circle cx="172.7" cy="448.5" r=".35"/>
<circle cx="389.3" cy="649.7" r="2.93"/>
<circle cx="397.4" cy="649.7" r="2.93"/>
</g>
<path d="M382.3 624.9v18.4M382.5 624.9v18.4M290 782.5v45.1h50v-44.1h-35.5M290.2 782.5v44.9h49.6v-43.7h-35.3" fill="none" stroke="#0ff" stroke-width=".42"/>
<path d="M381.3 624.9h2.2M381.3 643.3h2.2" fill="none" stroke="#0f0" stroke-width=".42"/>
<path d="M133.5 386.8v66M305.1 784.3h2.2v41.8h-2.2zM305.8 784.3h.8v41.8h-.8z" fill="none" stroke="#f00" stroke-width=".42"/>
<!-- layer: DIM GENERAL -->
<path d="M308 784.3h16.3M323.3 788.7v13.8M323.3 808v13.7M308 826.1h16.3" fill="none" stroke="#f00" stroke-width=".42"/>
<g fill="#f00" stroke="#f00" stroke-width=".42">
<path d="M323.3 784.3l.7 4.4h-1.4z"/>
<path d="M322.6 821.7h1.4l-.7 4.4z"/>
</g>
<path d="M316.8 804.1l.2-.7 .6-.4 1.3 .2a1.01 1.01 0 0 1 .2 1.5l-2.5 2.7h2.9M321 807.2l.2-.2 .2 .2-.2 .2zM323.3 803.2a.89 .89 0 0 0 .4 1.5 1.8 1.8 0 0 1 2.1 1.9 1.46 1.46 0 0 1-1.9 .8 1.46 1.46 0 0 1-.8-1.9l.4-.4 1.5-.4a.9 .9 0 0 0 .4-1.5zM329.6 803h-2.1l-.2 1.9a1.55 1.55 0 0 1 2.3 0 1.55 1.55 0 0 1-.3 2.3 1.55 1.55 0 0 1-2.2-.6" fill="none" stroke="#ff0" stroke-width=".42"/>
<!-- layer: muros -->
<path d="M304.5 782.5v2.2" fill="none" stroke="#00f" stroke-width=".42"/>
<!-- layer: mobiliario -->
<g fill="none" stroke="#000" stroke-width=".42">
<path d="M305 792.1a3.6 3.6 0 0 1 6 .8l-.4 .2a3.2 3.2 0 0 0-5.6-.4l-.3-.2zM317.3 792a3.6 3.6 0 0 1 5.9 .8l-.3 .2a3.2 3.2 0 0 0-5.7-.4l-.3-.2zM299.5 800.9l.9-.6 .2 .3a3.2 3.2 0 0 0-.4 5.6l-.2 .4a3.6 3.6 0 0 1-.5-5.7zM310.6 814.5a3.2 3.2 0 0 1-5.6 .4l-.3 .2a3.6 3.6 0 0 0 6.3-.4l-.4-.2M316.9 815.2l.3-.2a3.2 3.2 0 0 0 5.7-.4l.3 .2a3.6 3.6 0 0 1-6.3 .4zM328.4 800.3a3.6 3.6 0 0 1 .4 6.3l-.2-.4a3.2 3.2 0 0 0-.3-5.6z"/>
<circle cx="307.7" cy="794.5" r="2.57"/>
<circle cx="319.9" cy="794.4" r="2.57"/>
<circle cx="301.9" cy="803.5" r="2.57"/>
<circle cx="307.7" cy="813.1" r="2.57"/>
<circle cx="319.9" cy="813.2" r="2.57"/>
<circle cx="326.9" cy="803.5" r="2.57"/>
</g>
<text font-size="20.7" x="312.9" y="509.8">OFICINAS CAL, PROD, ING,</text>
<text font-size="20.3" x="60" y="704.8">OFICINAS CAL, PROD, ING,</text>
<text font-size="19.4" x="331.6" y="701.7">OFICINA DE EMBARQUE</text>
<g font-size="17.6">
<text x="248.4" y="172.9">PUENTE</text>
<text x="99.8" y="491.4">SANITARIOS</text>
<text x="275.2" y="867.1">PECERA</text>
</g>
<g font-size="8.2">
<text x="256.3" y="67.3">25.56</text>
<text x="480.9" y="133.7" transform="rotate(75 480.9 133.7)">9.86</text>
<text x="68.5" y="171" transform="rotate(-90 68.5 171)">11.69</text>
<text x="454.6" y="236.3" transform="rotate(-15 454.6 236.3)">4.59</text>
<text x="379.9" y="355.6">2.8</text>
<text x="127.4" y="379.1">5.56</text>
<text x="416" y="386.6" transform="rotate(-90 416 386.6)">2.6</text>
<text x="186.9" y="411.3" transform="rotate(75 186.9 411.3)">4.97</text>
<text x="88" y="425.4" transform="rotate(-90 88 425.4)">4.8</text>
<text x="357.7" y="426.2" transform="rotate(-90 357.7 426.2)">8.3</text>
<text x="136.9" y="465">6.84</text>
<text x="140.5" y="551.4">4.3</text>
<text x="389.1" y="617.6">2.15</text>
<text x="107.1" y="623.9" transform="rotate(-90 107.1 623.9)">8.28</text>
<text x="377.1" y="653.2" transform="rotate(-90 377.1 653.2)">4</text>
<text x="355.3" y="813.5" transform="rotate(-90 355.3 813.5)">3.15</text>
<text x="307" y="835">3.55</text>
</g>
<g font-size="5.5">
<text x="100.6" y="410.4">SANITARIOS</text>
<text x="100.5" y="417.4">MUJERES</text>
<text x="138.1" y="424.4">SANITARIOS</text>
<text x="138" y="431.4">HOMBRES</text>
<text x="306" y="805.4">Pecera</text>
</g>
<text font-size="4.1" x="310.4" y="799.8" transform="rotate(90 310.4 799.8)">PUERTA</text>
<text font-size="4.1" fill="#ff0" x="324.1" y="813.1">H=3.00</text>
<g font-size="3.5">
<text x="387.6" y="382.2">OFICINA</text>
<text x="387.5" y="386.7">DE</text>
<text x="387.6" y="391.2">CALIDAD</text>
<text x="383.5" y="424.7">DE</text>
<text x="383.5" y="420.3">OFICINA</text>
<text x="383.5" y="429.2">PRODUCCION</text>
<text x="387" y="460.7">OFICINA</text>
<text x="387" y="465.1">DE</text>
<text x="387" y="469.6">INGENIERIA</text>
</g>
<g font-size="2.7">
<text x="177.7" y="431.9">CUARTO</text>
<text x="177.6" y="435.3">DE</text>
<text x="177.7" y="438.7">SERVICIO</text>
</g>
</svg>
